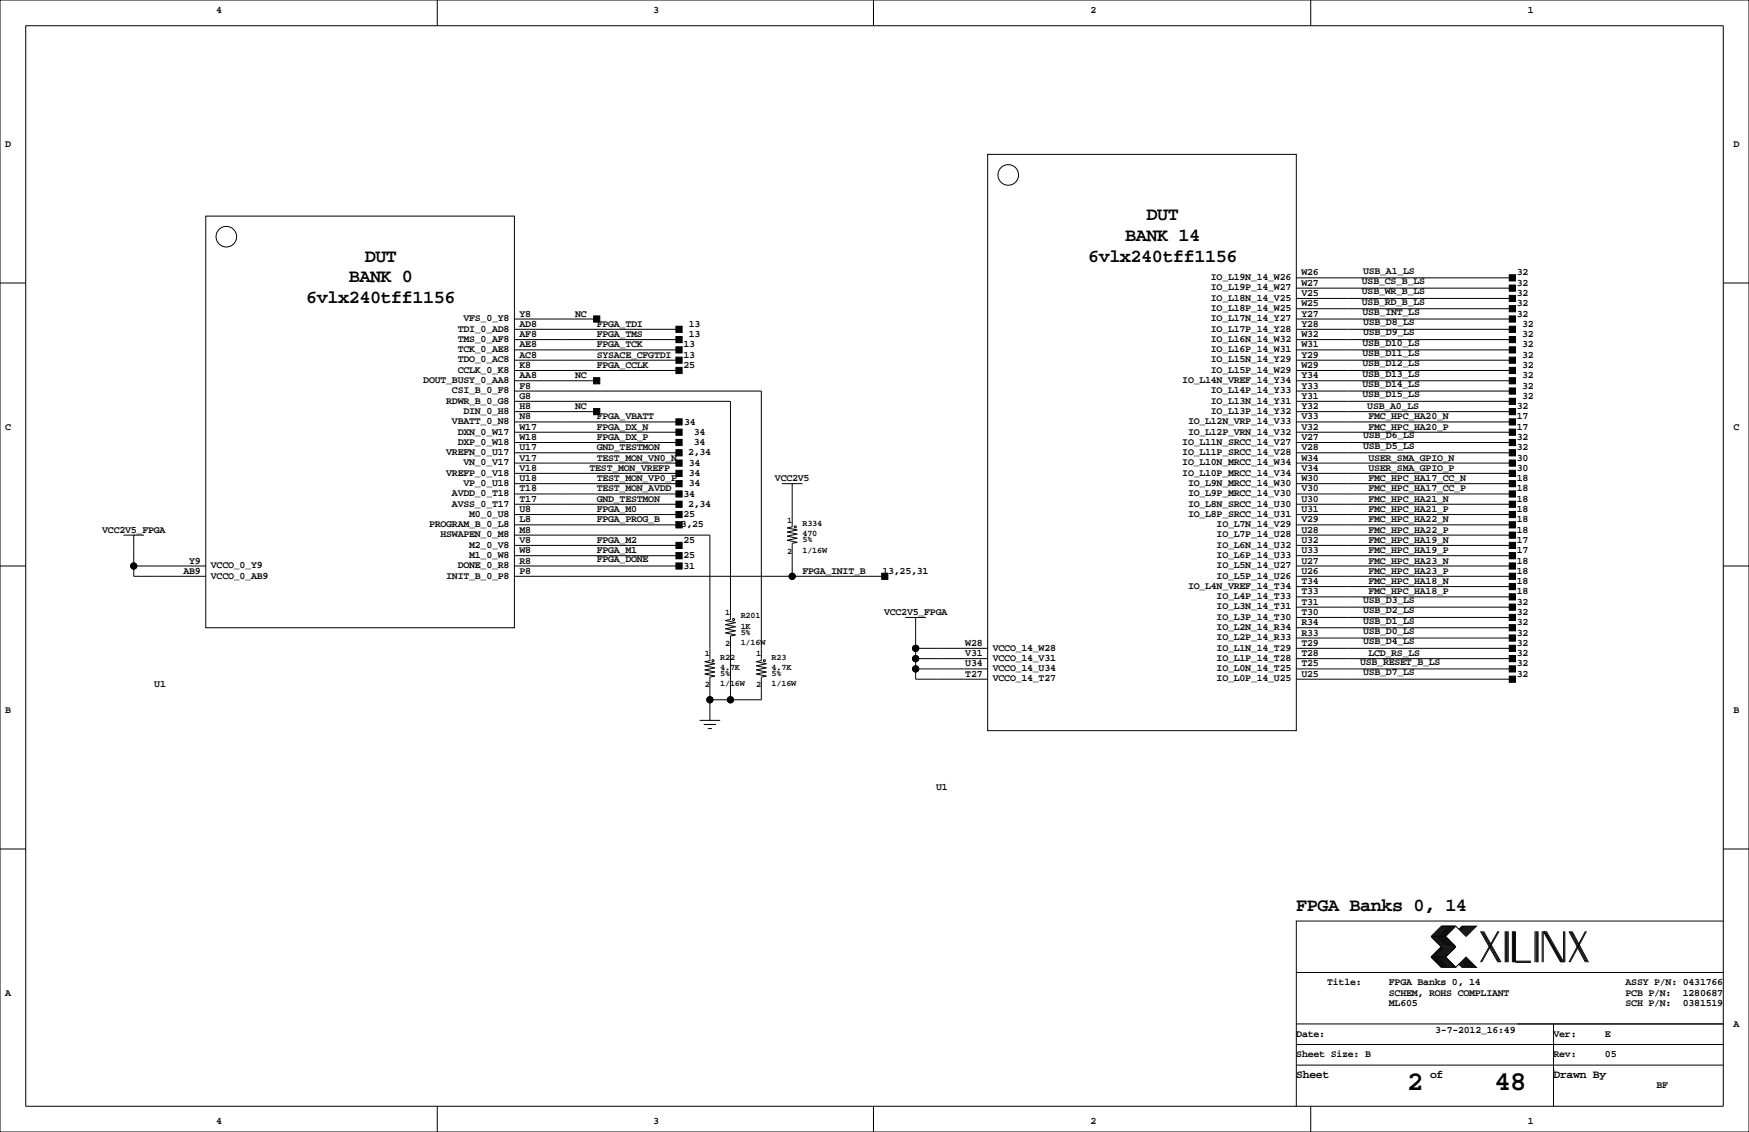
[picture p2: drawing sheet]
<svg xmlns="http://www.w3.org/2000/svg" width="432mm" height="279mm" viewBox="0 0 432 279" stroke-linecap="round" stroke-linejoin="round" font-family="sans-serif">
<g fill="none" stroke="#000" stroke-width=".25">
<path d="M0 0h431.8v279.4h-431.8zM6.3 6.4h419.1v266.6h-419.1zM107.9 0v6.4M215.6 0v6.4M323.6 0v6.4M243.8 38.1h76.2v142.2h-76.2zM50.8 53.3h76.2v101.6h-76.2zM0 69.8h6.3M127 78.7h20.3M320 78.7h53.4M320 71.1h53.4M320 73.7h53.4"/>
<path d="M320 76.2h53.4M320 68.6h53.4M425.4 69.8h6.4M127 81.3h40.6M127 86.4h40.6M127 88.9h40.6M127 94h20.3M127 83.8h40.6M127 91.4h40.6M127 96.5h61v66.6l-1.3 .2 2.5 .5-2.5 .5 2.5 .5-2.5 .6 2.5 .5-2.5 .5 2.5 .5-1.2 .2v5.6h-12.7M127 99.1h53.3v53.8l-1.2 .3 2.5 .5-2.5 .5 2.5 .5-2.5 .5 2.5 .5-2.5 .5 2.5 .5-1.3 .3v15.7M320 81.3h53.4"/>
<path d="M320 86.4h53.4M320 88.9h53.4M320 94h53.4M320 83.8h53.4M320 91.4h53.4M320 96.5h53.4M320 99.1h53.4M127 119.4h40.6M127 111.8h40.6M127 109.2h40.6M127 101.6h20.3M127 116.8h40.6"/>
<path d="M127 104.1h40.6M127 106.7h40.6M127 114.3h40.6M193 119.4h5.1M195.6 119.4h.1M195.6 119.4v10.6l-1.3 .3 2.5 .5-2.5 .5 2.5 .5-2.5 .5 2.5 .5-2.5 .5 2.5 .6-1.2 .2v8.1M320 119.4h53.4M320 111.8h53.4M320 109.2h53.4M320 101.6h53.4M320 116.8h53.4M320 104.1h53.4"/>
<path d="M320 106.7h53.4M320 114.3h53.4M0 139.7h6.3M30.5 132.1h5.1M33 132.1h.1M33 139.7h17.8M33 132.1v10.1h17.8M127 121.9h40.6M127 139.7h40.6M127 132.1h48.3v31l-1.3 .2 2.5 .5-2.5 .5 2.5 .5-2.5 .6 2.5 .5-2.5 .5 2.5 .5-1.2 .2v10.7M127 137.2h40.6M127 134.6h40.6"/>
<path d="M127 127h40.6M127 124.5h40.6M127 129.5h40.6M320 121.9h53.4M320 139.7h53.4M320 132.1h53.4M320 137.2h53.4M320 134.6h53.4M320 127h53.4M320 124.5h53.4M320 129.5h53.4M425.4 139.7h6.4"/>
<path d="M127 142.2h91.4M223.5 152.4h5.1M226.1 152.4h.1M226.1 152.4v15.2h17.7M320 152.4h53.4M320 157.5h53.4M320 154.9h53.4M320 149.9h53.4M320 142.2h53.4M320 147.3h53.4M320 144.8h53.4M172.7 177.8h5.1"/>
<path d="M173.7 178.8h3.1M174.8 179.8h1M175.3 177.8h.1M226.1 165.1h17.7M226.1 162.6h17.7M226.1 160h17.7M320 165.1h53.4M320 167.6h53.4M320 162.6h53.4M320 160h53.4M0 209.5h6.3M425.4 209.5h6.4"/>
<path d="M353.3 236.2l2.6 2.6h3.5M353.3 231.1l2.6 2.6-2.6 2.5M353.3 236.2h3.6M353.3 231.1h3.6M356.1 228.6l-2.5 2.5 2.5 2.6-2.5 2.5 2.5 2.6M356.4 228.6l-2.6 2.5 2.6 2.6-2.6 2.5 2.6 2.6M356.6 228.6l-2.5 2.5 2.5 2.6-2.5 2.5 2.5 2.6M356.9 228.6l-2.6 2.5 2.6 2.6-2.6 2.5 2.6 2.6M356.9 231.1l2.5 2.6-2.5 2.5M356.9 236.2l2.5 2.6M357.1 228.6l-2.5 2.5 2.5 2.6-2.5 2.5 2.5 2.6M357.4 228.6l-2.6 2.5 2.6 2.6-2.6 2.5 2.6 2.6"/>
<path d="M357.6 228.6l-2.5 2.5 2.5 2.6-2.5 2.5 2.5 2.6M357.9 228.6l-2.6 2.5 2.6 2.6-2.6 2.5 2.6 2.6M358.1 228.6l-2.5 2.5 2.5 2.6-2.5 2.5 2.5 2.6M358.4 228.6l-2.5 2.5 2.5 2.6-2.5 2.5 2.5 2.6M358.6 228.6l-2.5 2.5 2.5 2.6-2.5 2.5 2.5 2.6M358.9 228.6l-2.5 2.5 2.5 2.6-2.5 2.5 2.5 2.6M359.2 228.6l-2.6 2.5 2.6 2.6-2.6 2.5 2.6 2.6M359.4 228.6l2.5 2.5 2.6-2.5h-3.6l-.7 .8M359.4 228.6h-3.5l-2.6 2.5M359.4 228.6l-2.5 2.5M360.2 238l.7 .8h3.6l-2.6-2.6-2.5 2.6M360.4 237.7l1 1.1"/>
<path d="M360.4 238l.8 .8M360.7 237.5l1.2 1.3M360.7 237.7l1 1.1M360.9 237.2l1.6 1.6M360.9 237.5l1.3 1.3M361.2 237l1.8 1.8M361.2 237.2l1.5 1.6M361.2 228.6l-.8 .8M361.4 236.7l2.1 2.1M361.4 237l1.8 1.8M361.4 228.6l-1 1M361.7 236.5l2.3 2.3"/>
<path d="M361.7 236.7l2 2.1M361.7 228.6l-1 1M361.9 236.5l2.3 2.3M361.9 228.6l-1.2 1.3M362.2 228.6l-1.3 1.3M362.5 228.6l-1.6 1.5M362.7 228.6l-1.5 1.5M363 228.6l-1.8 1.8M363.2 228.6l-1.8 1.8M363.5 228.6l-2.1 2M363.7 228.6l-2 2M364 228.6l-2.3 2.3"/>
<path d="M364.2 228.6l-2.3 2.3M365.5 229.9l4.3 7.6M365.8 229.9l4.3 7.6M366 229.9l4.3 7.6M366.3 229.9l4.3 7.6M369.8 229.9l-4.3 7.6M370.1 229.9l-4.3 7.6M371.6 229.9v7.6M371.9 229.9v7.6M372.1 229.9v7.6M372.4 229.9v7.6M373.4 229.9v7.6"/>
<path d="M373.6 229.9v7.6M373.9 229.9v7.6M374.1 229.9v7.6h3.9M374.1 237.2h3.9M379 229.9v7.6M379.2 229.9v7.6M379.5 229.9v7.6M379.7 229.9v7.6M380.7 229.9v7.6M381 237.5v-7.6l4.3 7.6M381.3 229.9l4.3 7.6M381.5 229.9l4.3 7.6"/>
<path d="M381.8 229.9l4.3 7.6v-7.6M386.3 229.9v7.6M387.3 229.9l4.1 7.6M387.6 229.9l4.1 7.6M387.9 229.9l4 7.6M388.1 229.9l4.1 7.6M391.4 229.9l-4.1 7.6M391.7 229.9l-4.1 7.6M425.4 227.3h-105.4v35.6M320 257.8h105.4M320 252.7h105.4M320 240h105.4"/>
<path d="M383.5 252.7v20.3M107.9 273v6.4M215.6 273v6.4M320 262.9v10.1M320 262.9h105.4M323.6 273v6.4M383.5 264.2h.1"/>
<circle cx="55.9" cy="58.4" r="2.54"/>
<circle cx="248.9" cy="43.2" r="2.54"/>
<circle cx="33" cy="139.7" r=".76"/>
<circle cx="196.3" cy="130" r=".25"/>
<circle cx="181.1" cy="152.9" r=".25"/>
<circle cx="195.6" cy="142.2" r=".76"/>
<circle cx="175.3" cy="172.7" r=".76"/>
<circle cx="176" cy="163.1" r=".25"/>
<circle cx="180.3" cy="172.7" r=".76"/>
<circle cx="188.7" cy="163.1" r=".25"/>
<circle cx="226.1" cy="160" r=".76"/>
<circle cx="226.1" cy="165.1" r=".76"/>
<circle cx="226.1" cy="162.6" r=".76"/>
</g>
<g fill="#000" stroke="#000" stroke-width=".25">
<path d="M146.6 78h1.5v1.5h-1.5z" fill-rule="evenodd"/>
<path d="M372.6 78h1.5v1.5h-1.5z" fill-rule="evenodd"/>
<path d="M372.6 70.4h1.5v1.5h-1.5z" fill-rule="evenodd"/>
<path d="M372.6 72.9h1.5v1.5h-1.5z" fill-rule="evenodd"/>
<path d="M372.6 75.4h1.5v1.6h-1.5z" fill-rule="evenodd"/>
<path d="M372.6 67.8h1.5v1.5h-1.5z" fill-rule="evenodd"/>
<path d="M146.6 93.2h1.5v1.5h-1.5z" fill-rule="evenodd"/>
<path d="M166.9 90.7h1.5v1.5h-1.5z" fill-rule="evenodd"/>
<path d="M166.9 83.1h1.5v1.5h-1.5z" fill-rule="evenodd"/>
<path d="M166.9 80.5h1.5v1.5h-1.5z" fill-rule="evenodd"/>
<path d="M166.9 85.6h1.5v1.5h-1.5z" fill-rule="evenodd"/>
<path d="M166.9 88.1h1.5v1.6h-1.5z" fill-rule="evenodd"/>
<path d="M372.6 80.5h1.5v1.5h-1.5z" fill-rule="evenodd"/>
<path d="M372.6 85.6h1.5v1.5h-1.5z" fill-rule="evenodd"/>
<path d="M372.6 88.1h1.5v1.6h-1.5z" fill-rule="evenodd"/>
<path d="M372.6 93.2h1.5v1.5h-1.5z" fill-rule="evenodd"/>
<path d="M372.6 83.1h1.5v1.5h-1.5z" fill-rule="evenodd"/>
<path d="M372.6 90.7h1.5v1.5h-1.5z" fill-rule="evenodd"/>
<path d="M372.6 95.8h1.5v1.5h-1.5z" fill-rule="evenodd"/>
<path d="M372.6 98.3h1.5v1.5h-1.5z" fill-rule="evenodd"/>
<path d="M146.6 100.8h1.5v1.6h-1.5z" fill-rule="evenodd"/>
<path d="M166.9 116.1h1.5v1.5h-1.5z" fill-rule="evenodd"/>
<path d="M166.9 108.5h1.5v1.5h-1.5z" fill-rule="evenodd"/>
<path d="M166.9 103.4h1.5v1.5h-1.5z" fill-rule="evenodd"/>
<path d="M166.9 105.9h1.5v1.5h-1.5z" fill-rule="evenodd"/>
<path d="M166.9 111h1.5v1.5h-1.5z" fill-rule="evenodd"/>
<path d="M166.9 113.5h1.5v1.6h-1.5z" fill-rule="evenodd"/>
<path d="M372.6 111h1.5v1.5h-1.5z" fill-rule="evenodd"/>
<path d="M372.6 108.5h1.5v1.5h-1.5z" fill-rule="evenodd"/>
<path d="M372.6 113.5h1.5v1.6h-1.5z" fill-rule="evenodd"/>
<path d="M372.6 116.1h1.5v1.5h-1.5z" fill-rule="evenodd"/>
<path d="M372.6 100.8h1.5v1.6h-1.5z" fill-rule="evenodd"/>
<path d="M372.6 103.4h1.5v1.5h-1.5z" fill-rule="evenodd"/>
<path d="M372.6 105.9h1.5v1.5h-1.5z" fill-rule="evenodd"/>
<path d="M166.9 136.4h1.5v1.5h-1.5z" fill-rule="evenodd"/>
<path d="M166.9 133.9h1.5v1.5h-1.5z" fill-rule="evenodd"/>
<path d="M166.9 126.2h1.5v1.6h-1.5z" fill-rule="evenodd"/>
<path d="M166.9 118.6h1.5v1.5h-1.5z" fill-rule="evenodd"/>
<path d="M166.9 121.2h1.5v1.5h-1.5z" fill-rule="evenodd"/>
<path d="M166.9 123.7h1.5v1.5h-1.5z" fill-rule="evenodd"/>
<path d="M166.9 128.8h1.5v1.5h-1.5z" fill-rule="evenodd"/>
<path d="M372.6 118.6h1.5v1.5h-1.5z" fill-rule="evenodd"/>
<path d="M372.6 121.2h1.5v1.5h-1.5z" fill-rule="evenodd"/>
<path d="M372.6 128.8h1.5v1.5h-1.5z" fill-rule="evenodd"/>
<path d="M372.6 131.3h1.5v1.5h-1.5z" fill-rule="evenodd"/>
<path d="M372.6 123.7h1.5v1.5h-1.5z" fill-rule="evenodd"/>
<path d="M372.6 126.2h1.5v1.6h-1.5z" fill-rule="evenodd"/>
<path d="M372.6 133.9h1.5v1.5h-1.5z" fill-rule="evenodd"/>
<path d="M372.6 136.4h1.5v1.5h-1.5z" fill-rule="evenodd"/>
<path d="M166.9 138.9h1.5v1.6h-1.5z" fill-rule="evenodd"/>
<path d="M217.7 141.5h1.5v1.5h-1.5z" fill-rule="evenodd"/>
<path d="M372.6 156.7h1.5v1.5h-1.5z" fill-rule="evenodd"/>
<path d="M372.6 154.2h1.5v1.5h-1.5z" fill-rule="evenodd"/>
<path d="M372.6 151.6h1.5v1.6h-1.5z" fill-rule="evenodd"/>
<path d="M372.6 149.1h1.5v1.5h-1.5z" fill-rule="evenodd"/>
<path d="M372.6 138.9h1.5v1.6h-1.5z" fill-rule="evenodd"/>
<path d="M372.6 141.5h1.5v1.5h-1.5z" fill-rule="evenodd"/>
<path d="M372.6 144h1.5v1.5h-1.5z" fill-rule="evenodd"/>
<path d="M372.6 146.6h1.5v1.5h-1.5z" fill-rule="evenodd"/>
<path d="M372.6 164.3h1.5v1.6h-1.5z" fill-rule="evenodd"/>
<path d="M372.6 166.9h1.5v1.5h-1.5z" fill-rule="evenodd"/>
<path d="M372.6 161.8h1.5v1.5h-1.5z" fill-rule="evenodd"/>
<path d="M372.6 159.3h1.5v1.5h-1.5z" fill-rule="evenodd"/>
<circle cx="33" cy="139.7" r=".76"/>
<circle cx="195.6" cy="142.2" r=".76"/>
<circle cx="175.3" cy="172.7" r=".76"/>
<circle cx="180.3" cy="172.7" r=".76"/>
<circle cx="226.1" cy="160" r=".76"/>
<circle cx="226.1" cy="165.1" r=".76"/>
<circle cx="226.1" cy="162.6" r=".76"/>
</g>
<g font-size="6.7">
<text x="347.4" y="269.1">2</text>
<text x="369" y="269.1">48</text>
</g>
<g font-size="4.6">
<text x="277.8" y="59.5">BANK 14</text>
<text x="283.1" y="54.4">DUT</text>
<text x="90" y="64.6">DUT</text>
<text x="268.6" y="64.6">6vlx240tff1156</text>
<text x="86.1" y="69.6">BANK 0</text>
<text x="75.6" y="74.7">6vlx240tff1156</text>
<text x="320" y="224.9">FPGA Banks 0, 14</text>
</g>
<g font-size="2.8">
<text x="320" y="266">Sheet</text>
<text x="353.1" y="266">of</text>
<text x="383.5" y="266">Drawn By</text>
</g>
<g font-size="2.5">
<text x="53.3" y="3.2">4</text>
<text x="161.3" y="3.2">3</text>
<text x="269.2" y="3.2">2</text>
<text x="377.2" y="3.2">1</text>
<text x="1.3" y="36.2">D</text>
<text x="428" y="36.2">D</text>
<text x="299" y="71.7">IO_L19P_14_W27</text>
<text x="299" y="69.1">IO_L19N_14_W26</text>
<text x="321.3" y="70.5">W27</text>
<text x="321.3" y="68">W26</text>
<text x="336.2" y="70.1">USB_CS_B_LS</text>
<text x="336.5" y="67.5">USB_A1_LS</text>
<text x="374.5" y="68">32</text>
<text x="374.5" y="70.5">32</text>
<text x="299" y="76.8">IO_L18P_14_W25</text>
<text x="299" y="74.2">IO_L18N_14_V25</text>
<text x="321.3" y="75.6">W25</text>
<text x="321.3" y="73">V25</text>
<text x="336.2" y="75.2">USB_RD_B_LS</text>
<text x="336.2" y="72.6">USB_WR_B_LS</text>
<text x="336.4" y="77.7">USB_INT_LS</text>
<text x="374.5" y="75.6">32</text>
<text x="374.5" y="73">32</text>
<text x="113" y="81.8">TDI_0_AD8</text>
<text x="114.4" y="79.3">VFS_0_Y8</text>
<text x="128.3" y="83.2">AF8</text>
<text x="128.3" y="80.7">AD8</text>
<text x="128.3" y="78.1">Y8</text>
<text x="142" y="78.1">NC</text>
<text x="147.3" y="80.7">FPGA_TDI</text>
<text x="147.3" y="83.2">FPGA_TMS</text>
<text x="170" y="80.7">13</text>
<text x="170" y="83.2">13</text>
<text x="299" y="81.8">IO_L17P_14_Y28</text>
<text x="299" y="79.3">IO_L17N_14_Y27</text>
<text x="321.3" y="83.2">W32</text>
<text x="321.3" y="80.7">Y28</text>
<text x="321.3" y="78.1">Y27</text>
<text x="336.5" y="82.8">USB_D9_LS</text>
<text x="336.5" y="80.2">USB_D8_LS</text>
<text x="374.5" y="78.1">32</text>
<text x="375.8" y="83.2">32</text>
<text x="375.8" y="80.7">32</text>
<text x="113" y="89.5">TDO_0_AC8</text>
<text x="113" y="86.9">TCK_0_AE8</text>
<text x="113" y="84.4">TMS_0_AF8</text>
<text x="128.3" y="88.3">AC8</text>
<text x="128.3" y="85.7">AE8</text>
<text x="147.3" y="88.3">SYSACE_CFGTDI</text>
<text x="147.3" y="85.7">FPGA_TCK</text>
<text x="168.8" y="88.3">13</text>
<text x="168.8" y="85.7">13</text>
<text x="299" y="89.5">IO_L15N_14_Y29</text>
<text x="299" y="86.9">IO_L16P_14_W31</text>
<text x="299" y="84.4">IO_L16N_14_W32</text>
<text x="321.3" y="88.3">Y29</text>
<text x="321.3" y="85.7">W31</text>
<text x="336.4" y="87.9">USB_D11_LS</text>
<text x="336.4" y="85.3">USB_D10_LS</text>
<text x="375.8" y="88.3">32</text>
<text x="375.8" y="85.7">32</text>
<text x="104.5" y="94.5">DOUT_BUSY_0_AA8</text>
<text x="113" y="92">CCLK_0_K8</text>
<text x="128.3" y="95.9">F8</text>
<text x="128.3" y="93.4">AA8</text>
<text x="128.3" y="90.8">K8</text>
<text x="142" y="93.4">NC</text>
<text x="147.3" y="90.8">FPGA_CCLK</text>
<text x="168.8" y="90.8">25</text>
<text x="291.9" y="94.5">IO_L14N_VREF_14_Y34</text>
<text x="299" y="92">IO_L15P_14_W29</text>
<text x="321.3" y="95.9">Y33</text>
<text x="321.3" y="93.4">Y34</text>
<text x="321.3" y="90.8">W29</text>
<text x="336.4" y="95.5">USB_D14_LS</text>
<text x="336.4" y="90.4">USB_D12_LS</text>
<text x="336.4" y="92.9">USB_D13_LS</text>
<text x="375.8" y="95.9">32</text>
<text x="375.8" y="90.8">32</text>
<text x="375.8" y="93.4">32</text>
<text x="110.2" y="99.6">RDWR_B_0_G8</text>
<text x="111.6" y="97.1">CSI_B_0_F8</text>
<text x="128.3" y="101">H8</text>
<text x="128.3" y="98.4">G8</text>
<text x="142" y="101">NC</text>
<text x="299" y="99.6">IO_L13N_14_Y31</text>
<text x="299" y="97.1">IO_L14P_14_Y33</text>
<text x="321.3" y="101">Y32</text>
<text x="321.3" y="98.4">Y31</text>
<text x="336.4" y="98">USB_D15_LS</text>
<text x="337.6" y="101">USB_A0_LS</text>
<text x="374.5" y="101">32</text>
<text x="375.8" y="98.4">32</text>
<text x="1.3" y="106.1">C</text>
<text x="111.6" y="104.7">VBATT_0_N8</text>
<text x="113" y="107.2">DXN_0_W17</text>
<text x="114.4" y="102.2">DIN_0_H8</text>
<text x="128.3" y="106.1">W17</text>
<text x="128.3" y="103.5">N8</text>
<text x="147.3" y="106.1">FPGA_DX_N</text>
<text x="147.3" y="103.5">FPGA_VBATT</text>
<text x="168.9" y="104.8">34</text>
<text x="171.3" y="107.3">34</text>
<text x="293.3" y="107.2">IO_L12P_VRN_14_V32</text>
<text x="293.3" y="104.7">IO_L12N_VRP_14_V33</text>
<text x="299" y="102.2">IO_L13P_14_Y32</text>
<text x="321.3" y="106.1">V32</text>
<text x="321.3" y="103.5">V33</text>
<text x="337.8" y="106.1">FMC_HPC_HA20_P</text>
<text x="337.8" y="103.5">FMC_HPC_HA20_N</text>
<text x="374.5" y="106.1">17</text>
<text x="374.5" y="103.5">17</text>
<text x="428" y="106.1">C</text>
<text x="110.2" y="112.3">VREFN_0_U17</text>
<text x="113" y="109.8">DXP_0_W18</text>
<text x="128.3" y="113.7">V17</text>
<text x="128.3" y="111.1">U17</text>
<text x="128.3" y="108.6">W18</text>
<text x="147.3" y="113.7">TEST_MON_VN0_N</text>
<text x="147.3" y="111.1">GND_TESTMON</text>
<text x="147.3" y="108.6">FPGA_DX_P</text>
<text x="169.9" y="112.4">2,34</text>
<text x="171.3" y="109.9">34</text>
<text x="291.9" y="112.3">IO_L11P_SRCC_14_V28</text>
<text x="291.9" y="109.8">IO_L11N_SRCC_14_V27</text>
<text x="321.3" y="113.7">W34</text>
<text x="321.3" y="111.1">V28</text>
<text x="321.3" y="108.6">V27</text>
<text x="336.5" y="108.2">USB_D6_LS</text>
<text x="336.5" y="110.7">USB_D5_LS</text>
<text x="337.8" y="113.7">USER_SMA_GPIO_N</text>
<text x="374.5" y="113.7">30</text>
<text x="374.5" y="108.6">32</text>
<text x="374.5" y="111.1">32</text>
<text x="110.2" y="117.4">VREFP_0_V18</text>
<text x="114.4" y="119.9">VP_0_U18</text>
<text x="114.4" y="114.9">VN_0_V17</text>
<text x="128.3" y="118.8">U18</text>
<text x="128.3" y="116.2">V18</text>
<text x="145.5" y="116.2">TEST_MON_VREFP</text>
<text x="147.3" y="118.8">TEST_MON_VP0_P</text>
<text x="170" y="115">34</text>
<text x="170" y="117.5">34</text>
<text x="191.3" y="118.8">VCC2V5</text>
<text x="291.9" y="117.4">IO_L10P_MRCC_14_V34</text>
<text x="291.9" y="114.9">IO_L10N_MRCC_14_W34</text>
<text x="293.3" y="119.9">IO_L9N_MRCC_14_W30</text>
<text x="321.3" y="118.8">W30</text>
<text x="321.3" y="116.2">V34</text>
<text x="337.8" y="116.2">USER_SMA_GPIO_P</text>
<text x="337.8" y="118.8">FMC_HPC_HA17_CC_N</text>
<text x="374.5" y="116.2">30</text>
<text x="374.5" y="118.8">18</text>
<text x="111.6" y="125">AVSS_0_T17</text>
<text x="111.6" y="122.5">AVDD_0_T18</text>
<text x="128.3" y="123.8">T17</text>
<text x="128.3" y="121.3">T18</text>
<text x="147.3" y="123.8">GND_TESTMON</text>
<text x="147.3" y="121.3">TEST_MON_AVDD</text>
<text x="168.8" y="122.6">34</text>
<text x="169.9" y="125.1">2,34</text>
<text x="170" y="120">34</text>
<text x="293.3" y="125">IO_L8N_SRCC_14_U30</text>
<text x="293.3" y="122.5">IO_L9P_MRCC_14_V30</text>
<text x="321.3" y="123.8">U30</text>
<text x="321.3" y="121.3">V30</text>
<text x="337.8" y="123.8">FMC_HPC_HA21_N</text>
<text x="337.8" y="121.3">FMC_HPC_HA17_CC_P</text>
<text x="374.5" y="123.8">18</text>
<text x="374.5" y="121.3">18</text>
<text x="25.2" y="131.5">VCC2V5_FPGA</text>
<text x="105.9" y="130.1">PROGRAM_B_0_L8</text>
<text x="115.8" y="127.6">M0_0_U8</text>
<text x="128.3" y="131.5">M8</text>
<text x="128.3" y="128.9">L8</text>
<text x="128.3" y="126.4">U8</text>
<text x="147.3" y="128.9">FPGA_PROG_B</text>
<text x="147.3" y="126.4">FPGA_M0</text>
<text x="166.6" y="130.2">13,25</text>
<text x="168.8" y="127.7">25</text>
<text x="293.3" y="127.6">IO_L8P_SRCC_14_U31</text>
<text x="300.4" y="130.1">IO_L7N_14_V29</text>
<text x="321.3" y="131.5">U28</text>
<text x="321.3" y="128.9">V29</text>
<text x="321.3" y="126.4">U31</text>
<text x="337.8" y="126.4">FMC_HPC_HA21_P</text>
<text x="337.8" y="131.5">FMC_HPC_HA22_P</text>
<text x="337.8" y="128.9">FMC_HPC_HA22_N</text>
<text x="374.5" y="126.4">18</text>
<text x="374.5" y="131.5">18</text>
<text x="374.5" y="128.9">18</text>
<text x="108.8" y="132.6">HSWAPEN_0_M8</text>
<text x="115.8" y="137.7">M1_0_W8</text>
<text x="115.8" y="135.2">M2_0_V8</text>
<text x="128.3" y="136.5">W8</text>
<text x="128.3" y="134">V8</text>
<text x="147.3" y="134">FPGA_M2</text>
<text x="147.3" y="136.5">FPGA_M1</text>
<text x="168.8" y="134">25</text>
<text x="168.8" y="137.8">25</text>
<text x="300.4" y="137.7">IO_L6P_14_U33</text>
<text x="300.4" y="135.2">IO_L6N_14_U32</text>
<text x="300.4" y="132.6">IO_L7P_14_U28</text>
<text x="321.3" y="136.5">U33</text>
<text x="321.3" y="134">U32</text>
<text x="337.8" y="136.5">FMC_HPC_HA19_P</text>
<text x="337.8" y="134">FMC_HPC_HA19_N</text>
<text x="374.5" y="136.5">17</text>
<text x="374.5" y="134">17</text>
<text x="45.3" y="141.6">AB9</text>
<text x="46.7" y="139.1">Y9</text>
<text x="52.1" y="142.8">VCCO_0_AB9</text>
<text x="52.1" y="140.3">VCCO_0_Y9</text>
<text x="110.2" y="142.8">INIT_B_0_P8</text>
<text x="113" y="140.3">DONE_0_R8</text>
<text x="128.3" y="141.6">P8</text>
<text x="128.3" y="139.1">R8</text>
<text x="147.3" y="138.7">FPGA_DONE</text>
<text x="168.8" y="140.4">31</text>
<text x="198.1" y="141.6">FPGA_INIT_B</text>
<text x="217.9" y="141.6">13,25,31</text>
<text x="300.4" y="142.8">IO_L5P_14_U26</text>
<text x="300.4" y="140.3">IO_L5N_14_U27</text>
<text x="321.3" y="141.6">U26</text>
<text x="321.3" y="139.1">U27</text>
<text x="337.8" y="141.6">FMC_HPC_HA23_P</text>
<text x="337.8" y="139.1">FMC_HPC_HA23_N</text>
<text x="374.5" y="141.6">18</text>
<text x="374.5" y="139.1">18</text>
<text x="293.3" y="145.3">IO_L4N_VREF_14_T34</text>
<text x="300.4" y="147.9">IO_L4P_14_T33</text>
<text x="321.3" y="149.2">T31</text>
<text x="321.3" y="146.7">T33</text>
<text x="321.3" y="144.2">T34</text>
<text x="336.5" y="148.8">USB_D3_LS</text>
<text x="337.8" y="146.7">FMC_HPC_HA18_P</text>
<text x="337.8" y="144.2">FMC_HPC_HA18_N</text>
<text x="374.5" y="146.7">18</text>
<text x="374.5" y="144.2">18</text>
<text x="374.5" y="149.2">32</text>
<text x="218.3" y="151.8">VCC2V5_FPGA</text>
<text x="300.4" y="155.5">IO_L2N_14_R34</text>
<text x="300.4" y="153">IO_L3P_14_T30</text>
<text x="300.4" y="150.4">IO_L3N_14_T31</text>
<text x="321.3" y="154.3">R34</text>
<text x="321.3" y="151.8">T30</text>
<text x="336.5" y="151.4">USB_D2_LS</text>
<text x="336.5" y="153.9">USB_D1_LS</text>
<text x="374.5" y="151.8">32</text>
<text x="374.5" y="154.3">32</text>
<text x="238.3" y="161.9">V31</text>
<text x="238.3" y="159.4">W28</text>
<text x="245.1" y="160.6">VCCO_14_W28</text>
<text x="300.4" y="160.6">IO_L1N_14_T29</text>
<text x="300.4" y="158">IO_L2P_14_R33</text>
<text x="321.3" y="161.9">T28</text>
<text x="321.3" y="159.4">T29</text>
<text x="321.3" y="156.9">R33</text>
<text x="336.5" y="159">USB_D4_LS</text>
<text x="336.5" y="156.4">USB_D0_LS</text>
<text x="337.8" y="161.9">LCD_RS_LS</text>
<text x="374.5" y="159.4">32</text>
<text x="374.5" y="161.9">32</text>
<text x="374.5" y="156.9">32</text>
<text x="238.3" y="167">T27</text>
<text x="238.3" y="164.5">U34</text>
<text x="245.1" y="165.7">VCCO_14_U34</text>
<text x="245.1" y="163.1">VCCO_14_V31</text>
<text x="300.4" y="165.7">IO_L0N_14_T25</text>
<text x="300.4" y="163.1">IO_L1P_14_T28</text>
<text x="321.3" y="167">U25</text>
<text x="321.3" y="164.5">T25</text>
<text x="335.8" y="164.1">USB_RESET_B_LS</text>
<text x="336.5" y="166.6">USB_D7_LS</text>
<text x="374.5" y="167">32</text>
<text x="374.5" y="164.5">32</text>
<text x="38.1" y="169.6">U1</text>
<text x="245.1" y="168.2">VCCO_14_T27</text>
<text x="300.4" y="168.2">IO_L0P_14_U25</text>
<text x="1.3" y="175.9">B</text>
<text x="428" y="175.9">B</text>
<text x="231.1" y="195">U1</text>
<text x="1.3" y="245.8">A</text>
<text x="327.7" y="243.2">Title:</text>
<text x="342.9" y="245.8">SCHEM, ROHS COMPLIANT</text>
<text x="342.9" y="243.2">FPGA Banks 0, 14</text>
<text x="401.3" y="243.2">ASSY P/N: 0431766</text>
<text x="401.3" y="245.8">PCB P/N:</text>
<text x="415.5" y="245.8">1280687</text>
<text x="342.9" y="248.3">ML605</text>
<text x="401.3" y="248.3">SCH P/N:</text>
<text x="415.5" y="248.3">0381519</text>
<text x="320" y="255.9">Date:</text>
<text x="354.3" y="254.9">3-7-2012_16:49</text>
<text x="383.5" y="255.9">Ver:</text>
<text x="396.2" y="255.9">E</text>
<text x="428" y="253.4">A</text>
<text x="320" y="261">Sheet Size: B</text>
<text x="383.5" y="261">Rev:</text>
<text x="396.2" y="261">05</text>
<text x="408.9" y="268.6">BF</text>
<text x="53.3" y="277.5">4</text>
<text x="161.3" y="277.5">3</text>
<text x="269.2" y="277.5">2</text>
<text x="377.2" y="277.5">1</text>
</g>
<g font-size="2.1">
<text x="194.3" y="129">1</text>
<text x="198.1" y="129.8">R334</text>
<text x="194.3" y="136.6">2</text>
<text x="198.1" y="132.3">470</text>
<text x="198.1" y="136.4">1/16W</text>
<text x="198.1" y="133.8">5%</text>
<text x="179.1" y="151.9">1</text>
<text x="182.9" y="152.6">R201</text>
<text x="182.9" y="155.2">1K</text>
<text x="179.1" y="159.5">2</text>
<text x="182.9" y="159.2">1/16W</text>
<text x="182.9" y="156.7">5%</text>
<text x="174" y="162">1</text>
<text x="177.8" y="162.8">R22</text>
<text x="177.8" y="165.3">4.7K</text>
<text x="177.8" y="166.9">5%</text>
<text x="186.7" y="162">1</text>
<text x="190.5" y="166.9">5%</text>
<text x="190.5" y="165.3">4.7K</text>
<text x="190.5" y="162.8">R23</text>
<text x="174" y="169.7">2</text>
<text x="177.8" y="169.4">1/16W</text>
<text x="186.7" y="169.7">2</text>
<text x="190.5" y="169.4">1/16W</text>
</g>
</svg>
